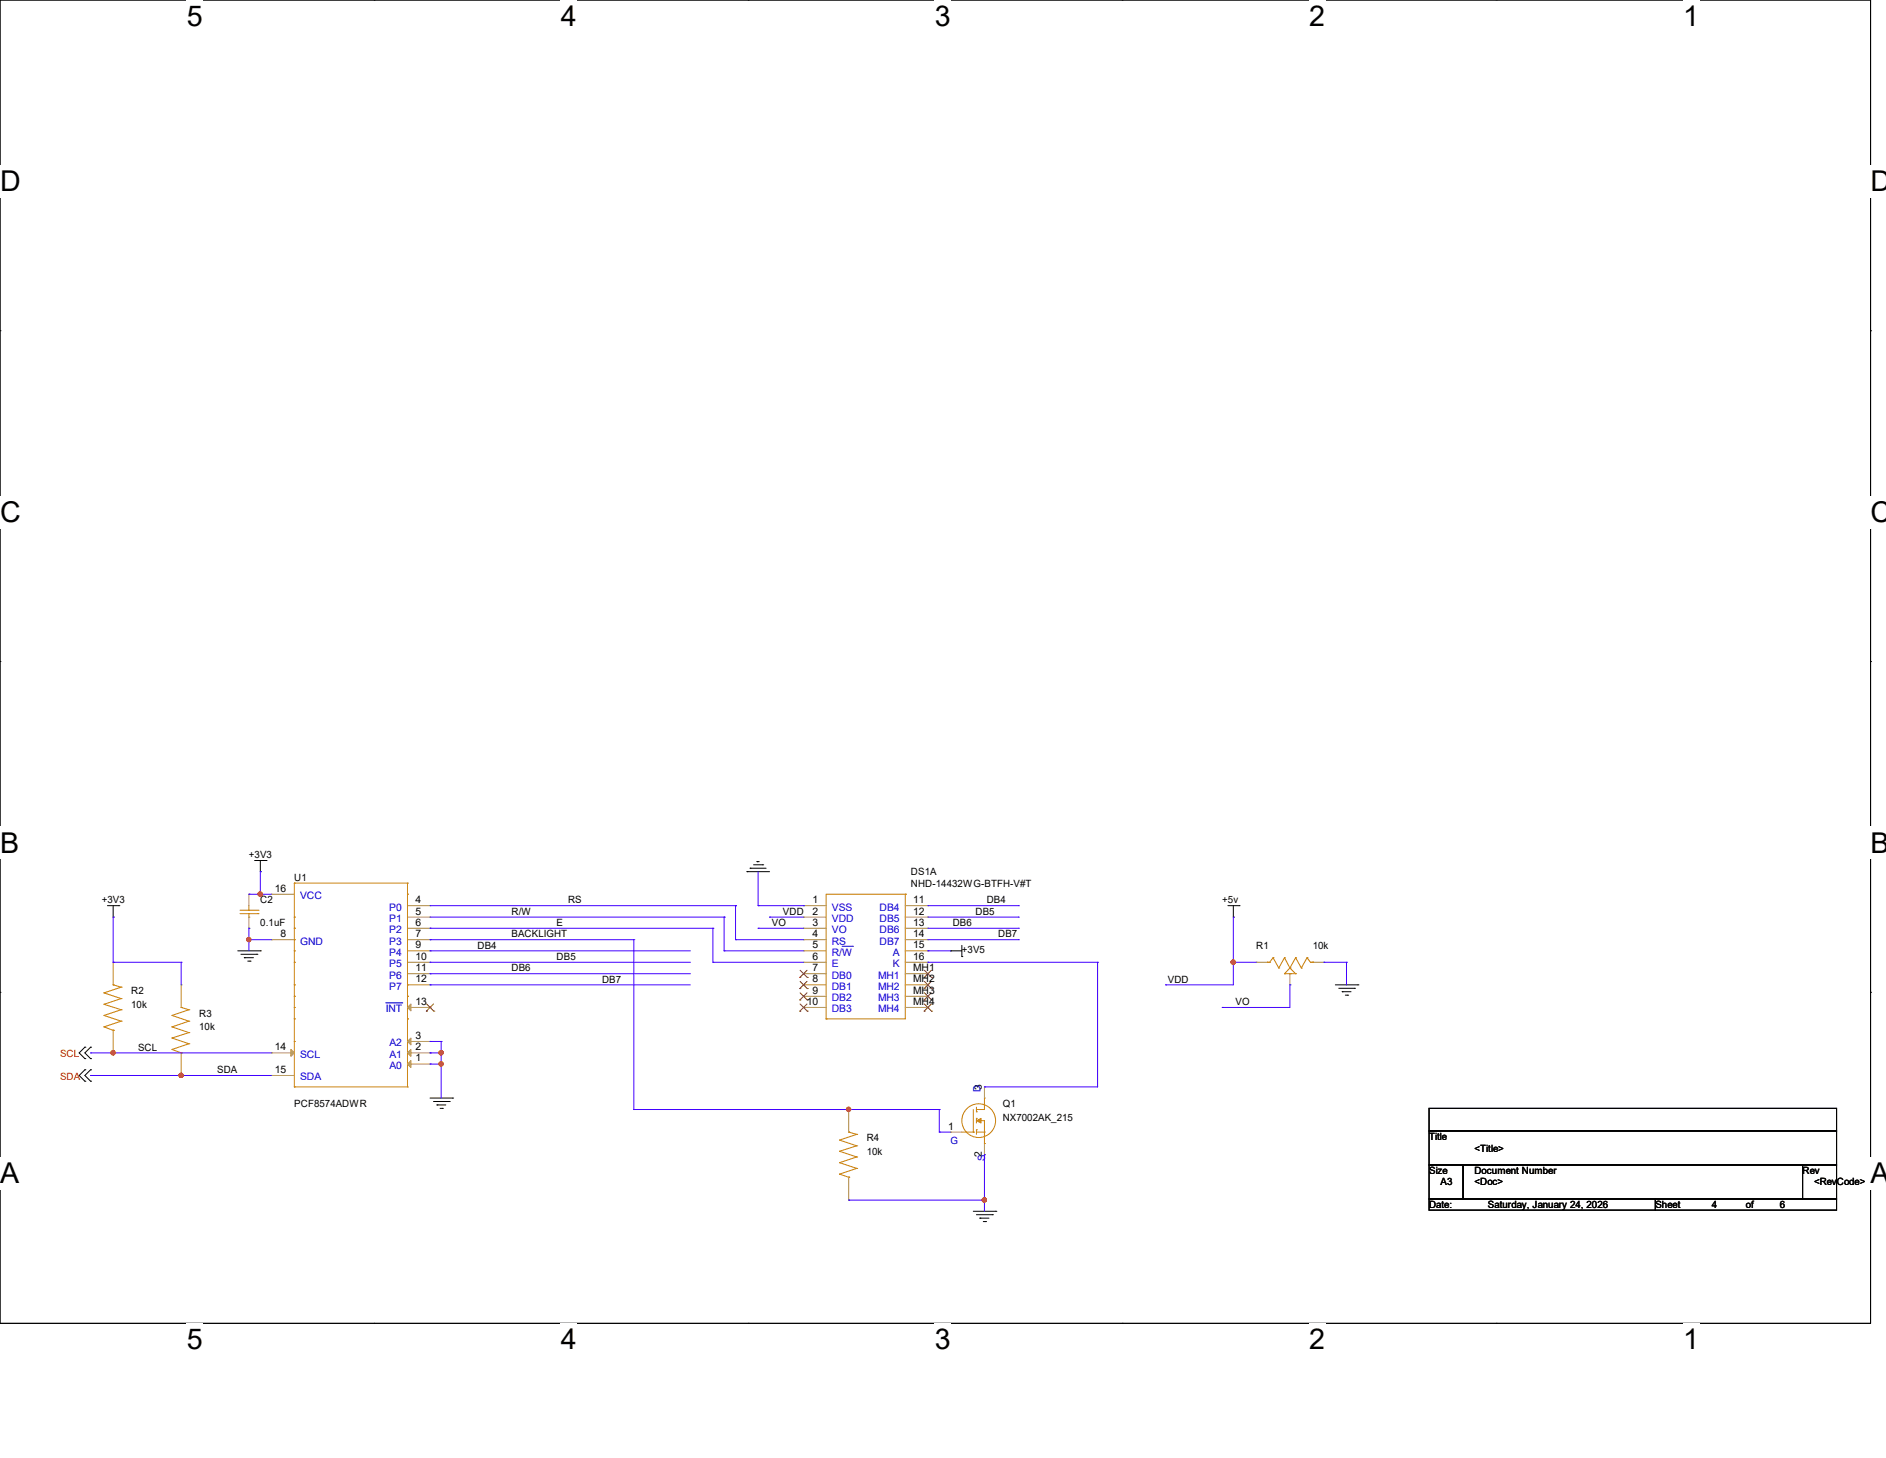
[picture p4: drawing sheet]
<svg xmlns="http://www.w3.org/2000/svg" width="279mm" height="216mm" viewBox="0 0 279 216" stroke-linecap="round" stroke-linejoin="round" font-family="sans-serif">
<path d="M0 0h277.1v196h-277.1z" fill="none" stroke="#000" stroke-width=".15"/>
<g fill="#fff">
<path d="M27.7 0h2.4v4.7h-2.4z"/>
<path d="M27.7 196h2.4v4.7h-2.4z"/>
</g>
<path d="M55.4 0h.1M55.4 196h.1" fill="none" stroke="#000" stroke-width=".15"/>
<g fill="#fff">
<path d="M83.1 0h2.4v4.7h-2.4z"/>
<path d="M83.1 196h2.4v4.7h-2.4z"/>
</g>
<path d="M110.8 0h.1M110.8 196h.1" fill="none" stroke="#000" stroke-width=".15"/>
<g fill="#fff">
<path d="M138.5 0h2.4v4.7h-2.4z"/>
<path d="M138.5 196h2.4v4.7h-2.4z"/>
</g>
<path d="M166.2 0h.1M166.2 196h.1" fill="none" stroke="#000" stroke-width=".15"/>
<g fill="#fff">
<path d="M193.9 0h2.4v4.7h-2.4z"/>
<path d="M193.9 196h2.4v4.7h-2.4z"/>
</g>
<path d="M221.7 0h.1M221.7 196h.1" fill="none" stroke="#000" stroke-width=".15"/>
<g fill="#fff">
<path d="M249.3 0h2.4v4.7h-2.4z"/>
<path d="M249.3 196h2.4v4.7h-2.4z"/>
<path d="M0 24.5h3v4.7h-3z"/>
<path d="M277.1 24.5h2.3v4.7h-2.3z"/>
<path d="M0 73.4h3v4.8h-3z"/>
<path d="M277.1 73.4h2.3v4.8h-2.3z"/>
</g>
<path d="M0 49h.1M277.1 49h.1" fill="none" stroke="#000" stroke-width=".15"/>
<g fill="#fff">
<path d="M0 122.4h2.8v4.8h-2.8z"/>
<path d="M277.1 122.4h2.3v4.8h-2.3z"/>
</g>
<path d="M0 98h.1M277.1 98h.1" fill="none" stroke="#000" stroke-width=".15"/>
<g fill="#fff">
<path d="M0 171.4h2.8v4.7h-2.8z"/>
<path d="M277 171.4h2.4v4.7h-2.4z"/>
</g>
<g fill="none" stroke="#000" stroke-width=".15">
<path d="M15.9 134.1h1.7M16.8 135.8h.1M16.8 134.1v1.7M17.6 134.1h.1M37.7 127.4h1.7M38.6 129.1h.1M38.6 127.4v1.7M39.4 127.4h.1M110.7 129.1h.1M110.7 129.1h3.3M111.1 128.6h.1M111.1 128.6h2.4"/>
<path d="M111.6 128.1h1.4M112.1 127.6h.1M112.1 127.6h.4M113 128.1h.1M142.5 140v1.6M181.9 134.1h1.7M182.7 135.8h.1M182.7 134.1v1.7M183.6 134.1h.1M0 146.9h.1M12.6 155.1h.1M12.6 156.8h.1"/>
<path d="M12.6 158.4h.1M12.6 155.1l-.9 .8 .9 .9M12.6 158.4l-.9 .9 .9 .8M13.4 155.1h.1M13.4 156.8h.1M13.4 158.4h.1M13.4 155.1l-.8 .8 .8 .9M13.4 158.4l-.8 .9 .8 .8M35.2 140.8h3.4M35.7 141.3h2.4M36.2 141.8h.1M36.2 141.8h1.3"/>
<path d="M36.7 142.3h.3M37 142.3h.1M38.1 141.3h.1M38.6 140.8h.1M140.8 140.8h.1M140.8 140.8h1.7M142.5 141.6h.1M197.8 145.8h3.4M198.3 146.3h2.4M198.8 146.9h.1M198.8 146.9h1.4M199.3 147.4h.3"/>
<path d="M199.6 147.4h.1M200.7 146.3h.1M201.2 145.8h.1M277.1 146.9h.1M12.6 160.1h.1M13.4 160.1h.1M63.7 162.6h3.4M64.2 163.1h2.3M64.7 163.6h.1M64.7 163.6h1.3M65.2 164.1h.3M65.5 164.1h.1"/>
<path d="M66.5 163.1h.1M67.1 162.6h.1M144.2 179.4h3.3M144.7 179.9h2.3M147 179.9h.1M147.5 179.4h.1M211.7 164.1h60.4v3.4h-60.4zM211.7 167.5h60.4v5h-60.4zM211.7 172.5h5v5h-5zM211.7 177.5h33.5v1.7h-33.5zM216.7 172.5h50.3v5h-50.3zM245.2 177.5h26.9v1.7h-26.9z"/>
<path d="M267 172.5h5.1v5h-5.1zM145.2 180.4h.1M145.2 180.4h1.3M145.7 180.9h.3M146 180.9h.1"/>
</g>
<g fill="none" stroke="#cc8006" stroke-width=".15">
<path d="M35.6 134.8h2.6M35.6 135.3h2.6M36.9 135.8h.1M36.9 134.8h.1M36.9 134.1v.7M36.9 135.3v.5M38.2 134.8h.1M38.2 135.3h.1M43.6 130.8h.1M43.6 135.8h.1M43.6 137.5h.1M43.6 139.1h.1"/>
<path d="M43.6 130.8h16.8M43.6 130.8v30.2M60.4 130.8h.1M60.4 132.4h.1M60.4 130.8v30.2M134.1 132.4h.1M134.1 132.4h-11.7v18.5M134.1 132.4v18.5h-11.7M15.4 147h.1M15.4 148.7h.1M15.4 150.4h.1M15.4 152.1h.1"/>
<path d="M15.4 147l2.5 .9M15.4 148.7l2.5 .8M15.4 150.4l2.5 .8M15.4 152.1l1.4 .5M16.8 152.6h.1M16.8 145.8h.1M16.8 145.8l1.1 .4M17.9 146.2h.1M17.9 147.9h.1M17.9 149.5h.1M17.9 151.2h.1M17.9 146.2l-2.5 .8"/>
<path d="M17.9 147.9l-2.5 .8M17.9 149.5l-2.5 .9M17.9 151.2l-2.5 .9M25.5 150.4h.1M25.5 152.1h.1M25.5 153.7h.1M25.5 155.4h.1M25.5 150.4l2.5 .8M25.5 152.1l2.5 .8M25.5 153.7l2.5 .9M25.5 155.4l1.3 .5M26.8 155.9h.1"/>
<path d="M26.8 149.2h.1M26.8 149.2l1.2 .3M28 149.5h.1M28 151.2h.1M28 152.9h.1M28 154.6h.1M28 149.5l-2.5 .9M28 151.2l-2.5 .9M28 152.9l-2.5 .8M28 154.6l-2.5 .8M43.6 140.8h.1M43.6 142.5h.1"/>
<path d="M43.6 145.8h.1M43.6 147.5h.1M43.6 149.2h.1M43.6 150.9h.1M43.6 154.2h.1M60.4 145.8h.1M60.4 147.5h.1M60.4 149.2h.1M60.4 150.9h.1M60.4 157.6h.1M122.4 150.9h.1M187.7 142.5h.1"/>
<path d="M187.7 142.5h.4M188.1 142.5h.1M188.6 141.8h.1M188.6 141.8l-.5 .7M188.6 141.8l.8 1.5M189.4 143.3h.1M190.3 141.8h.1M190.3 144.2h.1M190.3 141.8l-.9 1.5M190.3 141.8l.8 1.5M190.3 144.2h1.6M191.1 143.3h.1"/>
<path d="M191.1 144.2h.1M191.1 143.3l.8 .9M191.1 143.3l-.8 .9M191.9 141.8h.1M191.9 144.2h.1M191.9 141.8l-.8 1.5M191.9 141.8l.9 1.5M192.8 143.3h.1M193.6 141.8h.1M193.6 141.8l-.8 1.5M193.6 141.8l.5 .7M194.1 142.5h.1"/>
<path d="M194.1 142.5h.4M194.5 142.5h.1M43.6 161h.1M43.6 161h16.8M60.4 161h.1M124.4 168.8h.1M124.4 170.5h.1M124.4 172.2h.1M124.4 173.9h.1M124.4 168.8l2.5 .9M124.4 170.5l2.5 .8M124.4 172.2l2.5 .8"/>
<path d="M124.4 173.9l1.3 .4M125.7 174.3h.1M125.7 167.6h.1M125.7 167.6l1.2 .4M126.9 168h.1M126.9 169.7h.1M126.9 171.3h.1M126.9 173h.1M126.9 168l-2.5 .8M126.9 169.7l-2.5 .8M126.9 171.3l-2.5 .9M126.9 173l-2.5 .9"/>
<path d="M142.5 167.6h1.7M144.2 167.6h.1M144.2 164.3v3.3M144.7 165.9h.1M144.7 164.3h.1M144.7 164.6h.1M144.7 167.3h.1M144.7 165.6h.1M144.7 165.9h1.1v3.4M144.7 167.6h1.1M144.7 164v.6M144.7 165.6v.7"/>
<path d="M144.7 167.3v.7M145.8 169.3h.1M145.8 162.6h.1M145.8 167.6h.1M145.8 162.6v1.7h-1.1"/>
<circle cx="145" cy="165.9" r="2.5"/>
</g>
<g fill="none" stroke="#a84" stroke-width=".15">
<path d="M36.9 132.4h.1M36.9 137.5h.1M36.9 132.4v1.7M36.9 135.8v1.7M40.2 139.1h.1M40.2 132.4h.1M40.2 139.1h3.4M40.2 132.4h3.4M60.4 134.1h3.3M60.4 135.8h3.3M60.4 137.5h3.3M60.4 139.1h3.3"/>
<path d="M63.7 134.1h.1M63.7 135.8h.1M63.7 137.5h.1M63.7 139.1h.1M119 134.1h.1M119 135.8h.1M119 137.5h.1M119 139.1h.1M119 134.1h3.4M119 135.8h3.4M119 137.5h3.4M119 139.1h3.4"/>
<path d="M134.1 134.1h3.4M134.1 135.8h3.4M134.1 137.5h3.4M134.1 139.1h3.4M137.5 134.1h.1M137.5 135.8h.1M137.5 137.5h.1M137.5 139.1h.1M16.8 142.5h.1M16.8 155.9h.1M16.8 142.5v3.3M16.8 152.6v3.3"/>
<path d="M26.8 145.8h.1M26.8 159.3h.1M26.8 145.8v3.4M26.8 155.9v3.4M40.2 155.9h.1M40.2 159.3h.1M40.2 155.9h3.4M40.2 159.3h3.4M60.4 142.5h3.3M60.4 157.6h3.3M60.4 155.9h3.3M60.4 154.2h3.3"/>
<path d="M60.4 140.8h3.3M60.4 144.2h3.3M60.4 145.8h3.3M60.4 149.2h3.3M63.7 157.6h.1M63.7 155.9h.1M63.7 154.2h.1M63.7 140.8h.1M63.7 142.5h.1M63.7 144.2h.1M63.7 145.8h.1M63.7 149.2h.1"/>
<path d="M119 140.8h.1M119 142.5h.1M119 144.2h.1M119 145.8h.1M119 147.5h.1M119 149.2h.1M119 142.5h3.4M119 140.8h3.4M119 144.2h3.4M119 145.8h3.4M119 149.2h3.4M119 147.5h3.4"/>
<path d="M134.1 142.5h3.4M134.1 140.8h3.4M134.1 144.2h3.4M134.1 145.8h3.4M134.1 149.2h3.4M134.1 147.5h3.4M137.5 140.8h.1M137.5 142.5h.1M137.5 144.2h.1M137.5 145.8h.1M137.5 147.5h.1M137.5 149.2h.1"/>
<path d="M186.1 142.5h.1M186.1 142.5h1.6M191.1 145.8h.1M191.1 144.2v1.6M194.5 142.5h1.6M196.1 142.5h.1M125.7 164.3h.1M125.7 177.7h.1M125.7 164.3v3.3M125.7 174.3v3.4M140.8 167.6h.1M140.8 167.6h1.7"/>
<path d="M145.8 161h.1M145.8 171h.1M145.8 161v1.6M145.8 169.3v1.7"/>
</g>
<g fill="#a84" stroke="#a84" stroke-width=".15">
<path d="M60.9 157.1v1l-.5-.5z"/>
<path d="M60.9 155.4v1l-.5-.5z"/>
<path d="M60.4 154.2l.5-.5v1z"/>
<path d="M60.9 148.7v1l-.5-.5z"/>
<path d="M43.1 155.4l.5 .5-.5 .5z"/>
</g>
<g fill="none" stroke="#804000" stroke-width=".15">
<path d="M63.2 149.7h.1M63.2 148.7l1.1 1M64.2 148.7l-1 1M64.3 149.7h.1M118.5 144.7h.1M118.5 146.4h.1M118.5 148.1h.1M118.5 149.7h.1M118.5 143.7l1.1 1M118.5 145.3l1.1 1.1M118.5 147l1.1 1.1M118.5 148.7l1.1 1"/>
<path d="M119.5 143.7l-1 1M119.5 145.3l-1 1.1M119.5 147l-1 1.1M119.5 148.7l-1 1M119.6 144.7h.1M119.6 146.4h.1M119.6 148.1h.1M119.6 149.7h.1M136.9 144.7h.1M136.9 146.4h.1M136.9 148.1h.1M136.9 149.7h.1"/>
<path d="M136.9 143.7l1.1 1M136.9 145.3l1.1 1.1M136.9 147l1.1 1.1M136.9 148.7l1.1 1M138 143.7l-1.1 1M138 145.3l-1.1 1.1M138 147l-1.1 1.1M138 148.7l-1.1 1M138 144.7h.1M138 146.4h.1M138 148.1h.1M138 149.7h.1"/>
</g>
<path d="M57.1 148.5h2.4M59.5 148.5h.1M124.8 140.1h1.5M126.3 140.1h.1" fill="none" stroke="#00c" stroke-width=".15"/>
<path d="M144.7 165.9l.6-.3v.7z" fill="#cc8006" stroke="#cc8006" stroke-width=".15"/>
<g fill="none" stroke="#4200ff" stroke-width=".15">
<path d="M16.8 135.8h.1M16.8 135.8v6.7M36.9 132.4h.1M36.9 137.5h.1M36.9 139.1h.1M36.9 132.4h3.3M36.9 137.5v3.3M36.9 139.1h3.3M38.6 129.1h.1M38.6 132.4h.1M38.6 129.1v3.3M63.7 137.5h.1"/>
<path d="M63.7 139.1h.1M63.7 134.1h45.3M63.7 135.8h43.6M63.7 137.5h41.9M63.7 139.1h30.2M93.9 139.1h.1M93.9 139.1v25.2M105.6 137.5h.1M105.6 137.5v5M107.3 135.8h.1M107.3 135.8v5M109 134.1h.1"/>
<path d="M109 139.1h.1M109 139.1h10M109 134.1v5M112.3 134.1h.1M112.3 137.5h.1M112.3 134.1h6.7M112.3 137.5h6.7M112.3 129.1v5M114 135.8h.1M114 135.8h5M119 134.1h.1M137.5 134.1h13.4"/>
<path d="M137.5 135.8h13.4M137.5 137.5h13.4M137.5 139.1h13.4M150.9 134.1h.1M150.9 135.8h.1M150.9 137.5h.1M150.9 139.1h.1M182.7 135.8h.1M182.7 135.8v10h-10M13.4 155.9h.1M13.4 159.3h.1M13.4 155.9h26.8"/>
<path d="M13.4 159.3h26.8M16.8 142.5h.1M16.8 155.9h.1M16.8 142.5h10M26.8 142.5h.1M26.8 159.3h.1M26.8 142.5v3.3M63.7 140.8h.1M63.7 142.5h.1M63.7 144.2h.1M63.7 145.8h.1M63.7 154.2h.1"/>
<path d="M63.7 155.9h.1M63.7 157.6h.1M63.7 142.5h38.6M63.7 140.8h38.6M63.7 144.2h38.6M63.7 145.8h38.6M63.7 154.2h1.7M63.7 155.9h1.7M63.7 157.6h1.7M65.4 154.2h.1M65.4 155.9h.1M65.4 157.6h.1"/>
<path d="M65.4 154.2v8.4M105.6 142.5h.1M105.6 142.5h13.4M107.3 140.8h.1M107.3 140.8h11.7M137.5 140.8h.1M137.5 142.5h.1M137.5 142.5h25.1M137.5 140.8h3.3M162.6 142.5h.1M162.6 142.5v18.5h-16.8M172.7 145.8h.1"/>
<path d="M181.1 149.2h.1M182.7 142.5h.1M182.7 142.5h3.4M191.1 145.8h.1M191.1 145.8v3.4h-10M196.1 142.5h.1M196.1 142.5h3.4M199.5 142.5h.1M199.5 142.5v3.3M93.9 164.3h.1M93.9 164.3h45.2M125.7 164.3h.1"/>
<path d="M125.7 177.7h.1M125.7 177.7h20.1M139.1 164.3h.1M139.1 167.6h.1M139.1 164.3v3.3M139.1 167.6h1.7M145.8 171h.1M145.8 177.7h.1M145.8 161h.1M145.8 171v8.4"/>
</g>
<g fill="#f00" stroke="#f00" stroke-width=".15">
<circle cx="38.5" cy="132.4" r=".32"/>
<circle cx="36.9" cy="139.1" r=".32"/>
<circle cx="16.7" cy="155.9" r=".32"/>
<circle cx="65.3" cy="155.9" r=".32"/>
<circle cx="65.3" cy="157.5" r=".32"/>
<circle cx="26.8" cy="159.2" r=".32"/>
<circle cx="125.7" cy="164.3" r=".32"/>
<circle cx="145.8" cy="177.7" r=".32"/>
<circle cx="182.7" cy="142.5" r=".32"/>
</g>
<g font-size="4.2">
<text x="27.7" y="3.8">5</text>
<text x="83.1" y="3.8">4</text>
<text x="138.5" y="3.8">3</text>
<text x="193.9" y="3.8">2</text>
<text x="249.3" y="3.8">1</text>
<text x="0" y="28.3">D</text>
<text x="277.1" y="28.3">D</text>
<text x="0" y="77.3">C</text>
<text x="277.1" y="77.3">C</text>
<text x="0" y="126.2">B</text>
<text x="277.1" y="126.2">B</text>
<text x="0" y="175.2">A</text>
<text x="277.1" y="175.2">A</text>
<text x="27.7" y="199.8">5</text>
<text x="83.1" y="199.8">4</text>
<text x="138.5" y="199.8">3</text>
<text x="193.9" y="199.8">2</text>
<text x="249.3" y="199.8">1</text>
</g>
<g font-size="1.5">
<text x="36.9" y="127.1">+3V3</text>
<text x="43.6" y="130.4">U1</text>
<text x="135" y="129.6">DS1A</text>
<text x="135" y="131.3">NHD-14432WG-BTFH-V#T</text>
<text x="15.1" y="133.8">+3V3</text>
<text x="38.6" y="137.2">0.1uF</text>
<text x="38.6" y="133.8">C2</text>
<text x="40.7" y="132">16</text>
<text x="61.6" y="133.7">4</text>
<text x="61.6" y="135.4">5</text>
<text x="61.6" y="137.1">6</text>
<text x="75.8" y="135.5">R/W</text>
<text x="82.5" y="137.1">E</text>
<text x="84.2" y="133.8">RS</text>
<text x="114.3" y="137.1">VO</text>
<text x="116" y="135.5">VDD</text>
<text x="120.4" y="133.7">1</text>
<text x="120.4" y="135.4">2</text>
<text x="120.4" y="137.1">3</text>
<text x="135.3" y="133.7">11</text>
<text x="135.3" y="135.4">12</text>
<text x="135.3" y="137.1">13</text>
<text x="141.1" y="137.1">DB6</text>
<text x="144.5" y="135.5">DB5</text>
<text x="146.2" y="133.8">DB4</text>
<text x="181.1" y="133.8">+5v</text>
<text x="41.6" y="138.8">8</text>
<text x="61.6" y="138.8">7</text>
<text x="61.6" y="140.4">9</text>
<text x="61.6" y="142.1">10</text>
<text x="61.6" y="143.8">11</text>
<text x="70.7" y="140.5">DB4</text>
<text x="75.8" y="138.8">BACKLIGHT</text>
<text x="75.8" y="143.9">DB6</text>
<text x="82.5" y="142.2">DB5</text>
<text x="120.4" y="138.8">4</text>
<text x="120.4" y="140.4">5</text>
<text x="120.4" y="142.1">6</text>
<text x="120.4" y="143.8">7</text>
<text x="135.3" y="138.8">14</text>
<text x="135.3" y="140.4">15</text>
<text x="135.3" y="142.1">16</text>
<text x="135.3" y="143.8">MH1</text>
<text x="142.5" y="141.2">+3V5</text>
<text x="147.9" y="138.8">DB7</text>
<text x="186.1" y="140.5">R1</text>
<text x="194.5" y="140.5">10k</text>
<text x="19.4" y="147.2">R2</text>
<text x="19.4" y="149.2">10k</text>
<text x="61.6" y="145.5">12</text>
<text x="61.6" y="148.8">13</text>
<text x="89.2" y="145.5">DB7</text>
<text x="119.5" y="148.8">10</text>
<text x="120.4" y="145.5">8</text>
<text x="120.4" y="147.1">9</text>
<text x="135.3" y="145.5">MH2</text>
<text x="135.3" y="147.1">MH3</text>
<text x="135.3" y="148.8">MH4</text>
<text x="173" y="145.5">VDD</text>
<text x="183.1" y="148.8">VO</text>
<text x="20.4" y="155.6">SCL</text>
<text x="29.5" y="150.5">R3</text>
<text x="29.5" y="152.6">10k</text>
<text x="40.7" y="155.5">14</text>
<text x="61.6" y="155.5">2</text>
<text x="61.6" y="153.8">3</text>
<text x="32.2" y="158.9">SDA</text>
<text x="40.7" y="158.9">15</text>
<text x="61.6" y="157.2">1</text>
<text x="145.5" y="161.4" transform="rotate(-90 145.5 161.4)">3</text>
<text x="43.6" y="164">PCF8574ADWR</text>
<text x="140.5" y="167.3">1</text>
<text x="148.5" y="164">Q1</text>
<text x="148.5" y="166">NX7002AK_215</text>
<text x="128.4" y="169">R4</text>
<text x="128.4" y="171">10k</text>
<text x="145.5" y="171.4" transform="rotate(-90 145.5 171.4)">2</text>
<text x="211.7" y="168.8">Title</text>
<text x="211.7" y="173.9">Size</text>
<text x="218.4" y="170.5">&lt;Title&gt;</text>
<text x="218.4" y="173.9">Document Number</text>
<text x="267" y="173.9">Rev</text>
<text x="211.7" y="178.9">Date:</text>
<text x="213.4" y="175.5">A3</text>
<text x="218.4" y="175.5">&lt;Doc&gt;</text>
<text x="220.4" y="178.9">Saturday, January 24, 2026</text>
<text x="245.2" y="178.9">Sheet</text>
<text x="253.6" y="178.9">4</text>
<text x="258.7" y="178.9">of</text>
<text x="263.7" y="178.9">6</text>
<text x="268.7" y="175.5">&lt;RevCode&gt;</text>
</g>
<g font-size="1.5" fill="#00c">
<text x="44.4" y="133.1">VCC</text>
<text x="57.7" y="134.8">P0</text>
<text x="57.7" y="136.5">P1</text>
<text x="123.2" y="134.8">VSS</text>
<text x="123.2" y="136.5">VDD</text>
<text x="130.3" y="134.8">DB4</text>
<text x="130.3" y="136.5">DB5</text>
<text x="44.4" y="139.9">GND</text>
<text x="57.7" y="138.2">P2</text>
<text x="57.7" y="139.9">P3</text>
<text x="57.7" y="141.5">P4</text>
<text x="57.7" y="143.2">P5</text>
<text x="123.2" y="138.2">VO</text>
<text x="123.2" y="139.9">RS</text>
<text x="123.2" y="141.5">R/W</text>
<text x="123.2" y="143.2">E</text>
<text x="130.3" y="138.2">DB6</text>
<text x="130.3" y="139.9">DB7</text>
<text x="132.2" y="143.2">K</text>
<text x="132.3" y="141.5">A</text>
<text x="57.1" y="149.9">INT</text>
<text x="57.7" y="144.9">P6</text>
<text x="57.7" y="146.6">P7</text>
<text x="123.2" y="144.9">DB0</text>
<text x="123.2" y="146.6">DB1</text>
<text x="123.2" y="148.3">DB2</text>
<text x="123.2" y="149.9">DB3</text>
<text x="130.1" y="144.9">MH1</text>
<text x="130.1" y="146.6">MH2</text>
<text x="130.1" y="148.3">MH3</text>
<text x="130.1" y="149.9">MH4</text>
<text x="57.7" y="154.9">A2</text>
<text x="44.4" y="156.6">SCL</text>
<text x="44.4" y="160">SDA</text>
<text x="57.7" y="158.3">A0</text>
<text x="57.7" y="156.6">A1</text>
<text x="145.2" y="161.8" transform="rotate(-90 145.2 161.8)">D</text>
<text x="140.8" y="169.3">G</text>
<text x="145.9" y="172" transform="rotate(-90 145.9 172)">S</text>
</g>
<g font-size="1.5" fill="#f00">
<text x="8.9" y="156.6">SCL</text>
<text x="8.9" y="159.9">SDA</text>
</g>
</svg>
